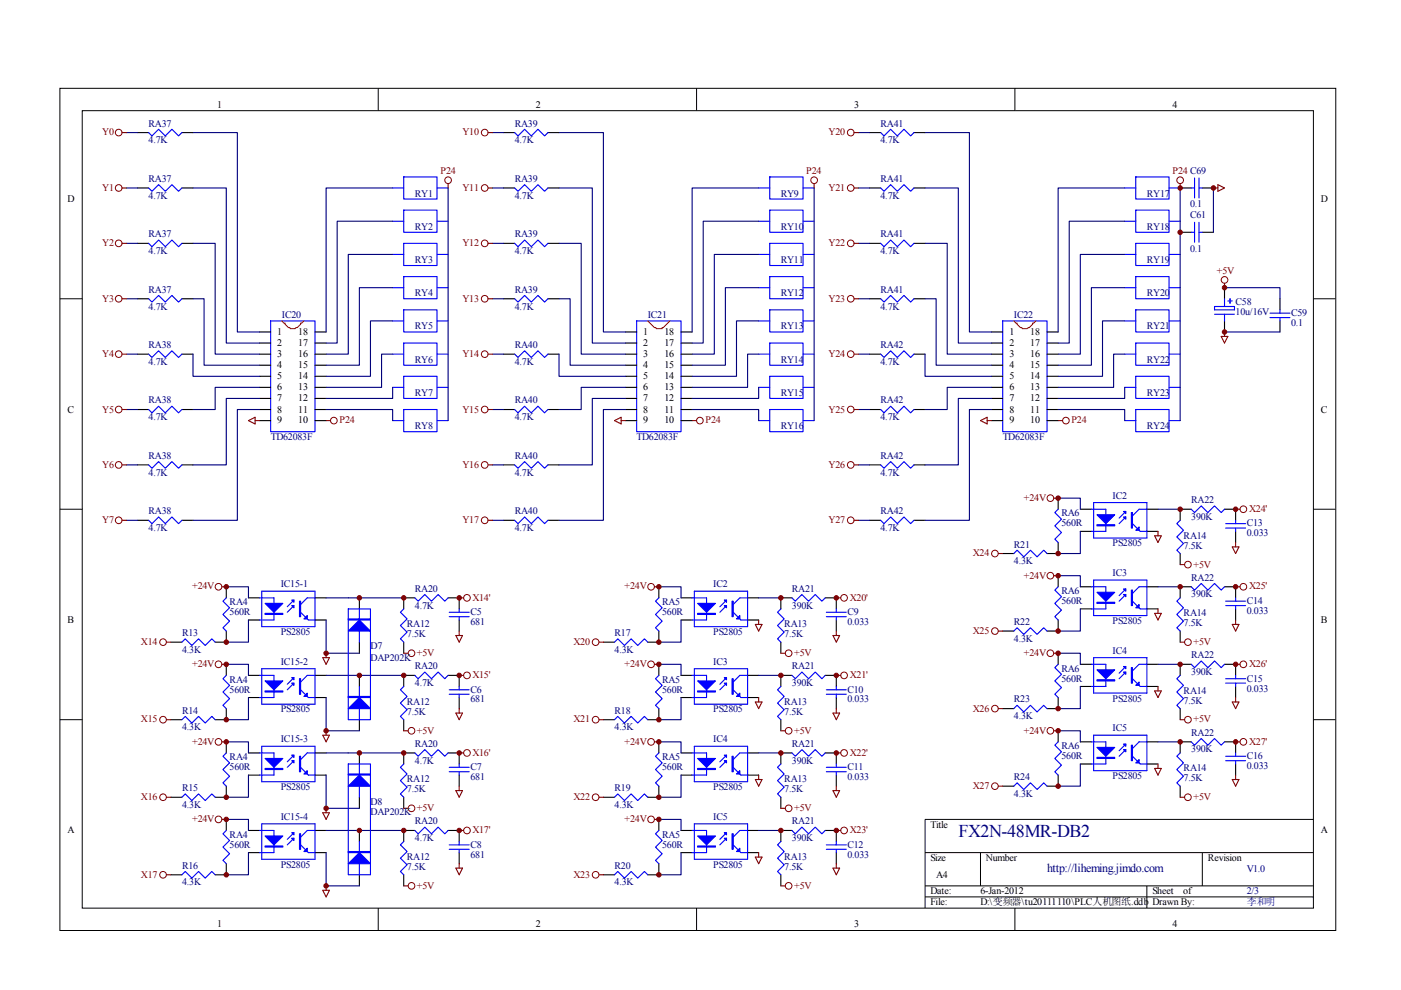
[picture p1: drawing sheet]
<svg xmlns="http://www.w3.org/2000/svg" width="297mm" height="210mm" viewBox="0 0 297 210" stroke-linecap="round" stroke-linejoin="round" font-family="sans-serif">
<g fill="none" stroke="#000" stroke-width=".21">
<path d="M12.7 18.7h270.5v178.6h-270.5zM80.2 18.7v4.7M147.7 18.7v4.7M215.2 18.7v4.7M17.4 23.5h261.1v169h-261.1zM12.7 63.3h4.7M278.4 63.3h4.7M12.7 108h4.7M278.4 108h4.7M12.7 152.6h4.7M278.4 152.6h4.7M278.4 173.7h-82.3v18.8"/>
<path d="M80.2 192.5v4.7M147.7 192.5v4.7M196.1 180.8h82.3M196.1 187.8h82.3M196.1 190.2h82.3M207.9 180.8v7M215.2 192.5v4.7M243.2 187.8v4.7M254.9 180.8v7"/>
</g>
<g fill="none" stroke="#00f" stroke-width=".23">
<path d="M31.5 39.9l.7 .7 1.4-1.4 1.4 1.4 1.4-1.4 1.5 1.4 .7-.7M31.5 28.1l.7 .7 1.4-1.4 1.4 1.4 1.4-1.4 1.5 1.4 .7-.7M83.2 39.9h2.4M85.6 37.5h7.1v4.7h-7.1zM92.7 39.9h2.3M109.1 39.9l.7 .7 1.4-1.4 1.4 1.4 1.5-1.4 1.4 1.4 .7-.7M109.1 28.1l.7 .7 1.4-1.4 1.4 1.4 1.5-1.4 1.4 1.4 .7-.7M160.9 39.9h2.3M163.2 37.5h7.1v4.7h-7.1zM170.3 39.9h2.3M186.7 39.9l.7 .7 1.4-1.4 1.4 1.4 1.5-1.4 1.4 1.4 .7-.7M186.7 28.1l.7 .7 1.4-1.4 1.4 1.4 1.5-1.4 1.4 1.4 .7-.7"/>
<path d="M238.5 39.9h2.3M240.8 37.5h7.1v4.7h-7.1zM247.9 39.9h2.3M252.6 39.9h.7M253.3 37.7v4.3M254.2 39.9h.7M254.2 37.7v4.3M31.5 51.6l.7 .7 1.4-1.4 1.4 1.4 1.4-1.4 1.5 1.4 .7-.7M83.2 46.9h2.4M83.2 53.9h2.4M85.6 44.6h7.1v4.7h-7.1zM85.6 51.6h7.1v4.7h-7.1z"/>
<path d="M85.6 58.6h7.1v4.7h-7.1zM92.7 46.9h2.3M92.7 53.9h2.3M109.1 51.6l.7 .7 1.4-1.4 1.4 1.4 1.5-1.4 1.4 1.4 .7-.7M160.9 46.9h2.3M160.9 53.9h2.3M163.2 44.6h7.1v4.7h-7.1zM163.2 51.6h7.1v4.7h-7.1zM163.2 58.6h7.1v4.7h-7.1zM170.3 46.9h2.3M170.3 53.9h2.3M186.7 51.6l.7 .7 1.4-1.4 1.4 1.4 1.5-1.4 1.4 1.4 .7-.7"/>
<path d="M238.5 46.9h2.3M238.5 53.9h2.3M240.8 44.6h7.1v4.7h-7.1zM240.8 51.6h7.1v4.7h-7.1zM240.8 58.6h7.1v4.7h-7.1zM247.9 46.9h2.3M247.9 53.9h2.3M252.6 49.3h.7M253.3 47.1v4.3M254.2 47.1v4.3M254.2 49.3h.7M31.5 63.3l.7 .7 1.4-1.4 1.4 1.4 1.4-1.4 1.5 1.4 .7-.7"/>
<path d="M31.5 75.1l.7 .7 1.4-1.4 1.4 1.4 1.4-1.4 1.5 1.4 .7-.7M57.4 68h9.4v23.5h-9.4zM83.2 61h2.4M83.2 68h2.4M83.2 75.1h2.4M85.6 65.7h7.1v4.7h-7.1zM85.6 72.7h7.1v4.7h-7.1zM85.6 79.8h7.1v4.7h-7.1zM92.7 61h2.3M92.7 68h2.3M92.7 75.1h2.3M109.1 63.3l.7 .7 1.4-1.4 1.4 1.4 1.5-1.4 1.4 1.4 .7-.7"/>
<path d="M109.1 75.1l.7 .7 1.4-1.4 1.4 1.4 1.5-1.4 1.4 1.4 .7-.7M135 68h9.4v23.5h-9.4zM160.9 61h2.3M160.9 68h2.3M160.9 75.1h2.3M163.2 65.7h7.1v4.7h-7.1zM163.2 72.7h7.1v4.7h-7.1zM163.2 79.8h7.1v4.7h-7.1zM170.3 61h2.3M170.3 68h2.3M170.3 75.1h2.3M186.7 63.3l.7 .7 1.4-1.4 1.4 1.4 1.5-1.4 1.4 1.4 .7-.7"/>
<path d="M186.7 75.1l.7 .7 1.4-1.4 1.4 1.4 1.5-1.4 1.4 1.4 .7-.7M212.6 68h9.4v23.5h-9.4zM238.5 61h2.3M238.5 68h2.3M238.5 75.1h2.3M240.8 65.7h7.1v4.7h-7.1zM240.8 72.7h7.1v4.7h-7.1zM240.8 79.8h7.1v4.7h-7.1zM247.9 61h2.3M247.9 68h2.3M247.9 75.1h2.3M257.5 65h4.2v.7h-4.2z"/>
<path d="M257.5 66.6h4.2M259.6 63.3v1.7M259.6 66.6v1.4M260.3 63.8h1M260.8 63.3v1M269.3 67.3h4.2M269.3 66.4h4.2M271.4 65.7v.7M271.4 67.3v.7M31.5 86.8l.7 .7 1.4-1.4 1.4 1.4 1.4-1.4 1.5 1.4 .7-.7M31.5 98.6l.7 .7 1.4-1.4 1.4 1.4 1.4-1.4 1.5 1.4 .7-.7M83.2 82.1h2.4"/>
<path d="M83.2 89.2h2.4M85.6 86.8h7.1v4.7h-7.1zM92.7 82.1h2.3M92.7 89.2h2.3M109.1 86.8l.7 .7 1.4-1.4 1.4 1.4 1.5-1.4 1.4 1.4 .7-.7M109.1 98.6l.7 .7 1.4-1.4 1.4 1.4 1.5-1.4 1.4 1.4 .7-.7M160.9 82.1h2.3M160.9 89.2h2.3M163.2 86.8h7.1v4.7h-7.1zM170.3 82.1h2.3M170.3 89.2h2.3M186.7 86.8l.7 .7 1.4-1.4 1.4 1.4 1.5-1.4 1.4 1.4 .7-.7"/>
<path d="M186.7 98.6l.7 .7 1.4-1.4 1.4 1.4 1.5-1.4 1.4 1.4 .7-.7M238.5 82.1h2.3M238.5 89.2h2.3M240.8 86.8h7.1v4.7h-7.1zM247.9 82.1h2.3M247.9 89.2h2.3M31.5 110.3l.7 .7 1.4-1.4 1.4 1.4 1.4-1.4 1.5 1.4 .7-.7M109.1 110.3l.7 .7 1.4-1.4 1.4 1.4 1.5-1.4 1.4 1.4 .7-.7M186.7 110.3l.7 .7 1.4-1.4 1.4 1.4 1.5-1.4 1.4 1.4 .7-.7M214.9 117.4l.7-.7 1.5 1.4 1.4-1.4 1.4 1.4 1.4-1.4 .7 .7M224.3 108l-.7 .7 1.5 1.4-1.5 1.4 1.5 1.4-1.5 1.4 .7 .7M231.4 108h3.1v4.7h-3.1"/>
<path d="M231.9 106.6h11.3v7.5h-11.3zM238.7 109.6l-1.4 1.4M238.7 108.4l-1.4 1.4M240.1 111l1.6 1.7h1.5M243.2 108h-1.7l-1.4 1.4M250.2 110.3l-.7 .7 1.4 1.4-1.4 1.4 1.4 1.5-1.4 1.4 .7 .7M252.6 108l.7 .7 1.4-1.4 1.4 1.4 1.4-1.4 1.4 1.4 .7-.7M259.9 111h4.2M259.9 112h4.2M262 110.3v.7M262 112v.7M38.6 136.2l.7-.8 1.4 1.5 1.4-1.5 1.4 1.5 1.4-1.5 .7 .8"/>
<path d="M48 126.8l-.7 .7 1.4 1.4-1.4 1.4 1.4 1.4-1.4 1.4 .7 .7M55 126.8h3.1v4.7h-3.1M55.5 125.3h11.3v7.6h-11.3zM62.3 128.4l-1.4 1.4M62.3 127.2l-1.4 1.4M63.7 129.8l1.7 1.7h1.4M66.8 126.8h-1.7l-1.4 1.4M73.8 129.1h4.7v23.5h-4.7zM76.2 129.1v7.1M85.6 129.1l-.7 .7 1.4 1.4-1.4 1.4 1.4 1.4-1.4 1.4 .7 .8M88 126.8l.7 .7 1.4-1.4 1.4 1.4 1.4-1.4 1.4 1.4 .7-.7M95.2 129.8h4.3"/>
<path d="M95.2 130.8h4.3M97.4 129.1v.7M97.4 130.8v.7M130.3 136.2l.7-.8 1.4 1.5 1.4-1.5 1.4 1.5 1.4-1.5 .7 .8M139.7 126.8l-.7 .7 1.4 1.4-1.4 1.4 1.4 1.4-1.4 1.4 .7 .7M146.7 126.8h3.1v4.7h-3.1M147.2 125.3h11.3v7.6h-11.3zM154 128.4l-1.4 1.4M154 127.2l-1.4 1.4M155.4 129.8l1.7 1.7h1.4M158.5 126.8h-1.6l-1.5 1.4M165.6 129.1l-.7 .7 1.4 1.4-1.4 1.4 1.4 1.4-1.4 1.4 .7 .8"/>
<path d="M167.9 126.8l.7 .7 1.4-1.4 1.4 1.4 1.4-1.4 1.5 1.4 .7-.7M175.2 129.8h4.2M175.2 130.8h4.2M177.3 129.1v.7M177.3 130.8v.7M214.9 133.8l.7-.7 1.5 1.4 1.4-1.4 1.4 1.4 1.4-1.4 .7 .7M224.3 124.4l-.7 .7 1.5 1.4-1.5 1.4 1.5 1.4-1.5 1.5 .7 .7M231.4 124.4h3.1v4.7h-3.1M231.9 123h11.3v7.5h-11.3zM231.9 139.4h11.3v7.6h-11.3zM238.7 126.1l-1.4 1.4M238.7 124.9l-1.4 1.4"/>
<path d="M240.1 127.5l1.6 1.6h1.5M243.2 124.4h-1.7l-1.4 1.4M250.2 126.8l-.7 .7 1.4 1.4-1.4 1.4 1.4 1.4-1.4 1.4 .7 .7M252.6 124.4l.7 .7 1.4-1.4 1.4 1.4 1.4-1.4 1.4 1.4 .7-.7M259.9 127.5h4.2M259.9 128.4h4.2M262 126.8v.7M262 128.4v.7M38.6 152.6l.7-.7 1.4 1.4 1.4-1.4 1.4 1.4 1.4-1.4 .7 .7M48 143.2l-.7 .7 1.4 1.4-1.4 1.4 1.4 1.4-1.4 1.4 .7 .7M48 159.6l-.7 .7 1.4 1.5-1.4 1.4 1.4 1.4-1.4 1.4 .7 .7M55 143.2h3.1v4.7h-3.1"/>
<path d="M55 159.6h3.1v4.7h-3.1M55.5 141.8h11.3v7.5h-11.3zM55.5 158.2h11.3v7.5h-11.3zM62.3 144.8l-1.4 1.5M62.3 143.7l-1.4 1.4M63.7 146.3l1.7 1.6h1.4M66.8 143.2h-1.7l-1.4 1.4M66.8 159.6h-1.7l-1.4 1.5M76.2 145.5v7.1M85.6 145.5l-.7 .8 1.4 1.4-1.4 1.4 1.4 1.4-1.4 1.4 .7 .7M88 143.2l.7 .7 1.4-1.4 1.4 1.4 1.4-1.4 1.4 1.4 .7-.7M88 159.6l.7 .7 1.4-1.4 1.4 1.4 1.4-1.4 1.4 1.4 .7-.7"/>
<path d="M95.2 146.3h4.3M95.2 147.2h4.3M97.4 145.5v.8M97.4 147.2v.7M130.3 152.6l.7-.7 1.4 1.4 1.4-1.4 1.4 1.4 1.4-1.4 .7 .7M139.7 143.2l-.7 .7 1.4 1.4-1.4 1.4 1.4 1.4-1.4 1.4 .7 .7M139.7 159.6l-.7 .7 1.4 1.5-1.4 1.4 1.4 1.4-1.4 1.4 .7 .7M146.7 143.2h3.1v4.7h-3.1M146.7 159.6h3.1v4.7h-3.1M147.2 141.8h11.3v7.5h-11.3zM147.2 158.2h11.3v7.5h-11.3zM154 144.8l-1.4 1.5"/>
<path d="M154 143.7l-1.4 1.4M155.4 146.3l1.7 1.6h1.4M158.5 143.2h-1.6l-1.5 1.4M158.5 159.6h-1.6l-1.5 1.5M165.6 145.5l-.7 .8 1.4 1.4-1.4 1.4 1.4 1.4-1.4 1.4 .7 .7M167.9 143.2l.7 .7 1.4-1.4 1.4 1.4 1.4-1.4 1.5 1.4 .7-.7M167.9 159.6l.7 .7 1.4-1.4 1.4 1.4 1.4-1.4 1.5 1.4 .7-.7M175.2 146.3h4.2M175.2 147.2h4.2M177.3 145.5v.8M177.3 147.2v.7M214.9 150.2l.7-.7 1.5 1.4 1.4-1.4 1.4 1.4 1.4-1.4 .7 .7"/>
<path d="M224.3 140.9l-.7 .7 1.5 1.4-1.5 1.4 1.5 1.4-1.5 1.4 .7 .7M224.3 157.3l-.7 .7 1.5 1.4-1.5 1.4 1.5 1.4-1.5 1.4 .7 .7M231.4 140.9h3.1v4.6h-3.1M231.4 157.3h3.1v4.7h-3.1M231.9 155.9h11.3v7.5h-11.3zM238.7 142.5l-1.4 1.4M238.7 141.3l-1.4 1.4M238.7 158.9l-1.4 1.4M238.7 157.8l-1.4 1.4M240.1 143.9l1.6 1.6h1.5M243.2 140.9h-1.7l-1.4 1.4M243.2 157.3h-1.7l-1.4 1.4"/>
<path d="M250.2 143.2l-.7 .7 1.4 1.4-1.4 1.4 1.4 1.4-1.4 1.4 .7 .7M250.2 159.6l-.7 .7 1.4 1.5-1.4 1.4 1.4 1.4-1.4 1.4 .7 .7M252.6 140.9l.7 .7 1.4-1.5 1.4 1.5 1.4-1.5 1.4 1.5 .7-.7M252.6 157.3l.7 .7 1.4-1.4 1.4 1.4 1.4-1.4 1.4 1.4 .7-.7M259.9 143.9h4.2M259.9 144.8h4.2M262 143.2v.7M262 144.8v.7M262 159.6v.7M38.6 169l.7-.7 1.4 1.4 1.4-1.4 1.4 1.4 1.4-1.4 .7 .7M48 176.1l-.7 .7 1.4 1.4-1.4 1.4 1.4 1.4-1.4 1.4 .7 .7M55 176.1h3.1v4.7h-3.1"/>
<path d="M55.5 174.7h11.3v7.5h-11.3zM62.3 161.3l-1.4 1.4M62.3 160.1l-1.4 1.4M62.3 177.7l-1.4 1.4M62.3 176.5l-1.4 1.5M63.7 162.7l1.7 1.6h1.4M63.7 179.1l1.7 1.7h1.4M66.8 176.1h-1.7l-1.4 1.4M73.8 162h4.7v23.5h-4.7zM76.2 162v7M76.2 178.4v7.1M85.6 162l-.7 .7 1.4 1.4-1.4 1.4 1.4 1.4-1.4 1.4 .7 .7"/>
<path d="M85.6 178.4l-.7 .7 1.4 1.4-1.4 1.5 1.4 1.4-1.4 1.4 .7 .7M88 176.1l.7 .7 1.4-1.4 1.4 1.4 1.4-1.4 1.4 1.4 .7-.7M95.2 162.7h4.3M95.2 163.6h4.3M95.2 179.1h4.3M97.4 162v.7M97.4 163.6v.7M97.4 178.4v.7M130.3 169l.7-.7 1.4 1.4 1.4-1.4 1.4 1.4 1.4-1.4 .7 .7M139.7 176.1l-.7 .7 1.4 1.4-1.4 1.4 1.4 1.4-1.4 1.4 .7 .7M146.7 176.1h3.1v4.7h-3.1M147.2 174.7h11.3v7.5h-11.3z"/>
<path d="M154 161.3l-1.4 1.4M154 160.1l-1.4 1.4M154 177.7l-1.4 1.4M154 176.5l-1.4 1.5M155.4 162.7l1.7 1.6h1.4M155.4 179.1l1.7 1.7h1.4M158.5 176.1h-1.6l-1.5 1.4M165.6 162l-.7 .7 1.4 1.4-1.4 1.4 1.4 1.4-1.4 1.4 .7 .7M165.6 178.4l-.7 .7 1.4 1.4-1.4 1.5 1.4 1.4-1.4 1.4 .7 .7M167.9 176.1l.7 .7 1.4-1.4 1.4 1.4 1.4-1.4 1.5 1.4 .7-.7M175.2 162.7h4.2M175.2 163.6h4.2"/>
<path d="M175.2 179.1h4.2M177.3 162v.7M177.3 163.6v.7M177.3 178.4v.7M214.9 166.7l.7-.7 1.5 1.4 1.4-1.4 1.4 1.4 1.4-1.4 .7 .7M240.1 160.3l1.6 1.7h1.5M259.9 160.3h4.2M259.9 161.3h4.2M262 161.3v.7M38.6 185.5l.7-.7 1.4 1.4 1.4-1.4 1.4 1.4 1.4-1.4 .7 .7M95.2 180.1h4.3M97.4 180.1v.7"/>
<path d="M130.3 185.5l.7-.7 1.4 1.4 1.4-1.4 1.4 1.4 1.4-1.4 .7 .7M175.2 180.1h4.2M177.3 180.1v.7"/>
</g>
<g fill="none" stroke="#000" stroke-width=".23">
<path d="M29.2 39.9h2.3M29.2 28.1h2.3M38.6 39.9h2.3M38.6 28.1h2.3M106.8 39.9h2.3M106.8 28.1h2.3M116.2 39.9h2.3M116.2 28.1h2.3M184.4 39.9h2.3M184.4 28.1h2.3M193.8 39.9h2.3M193.8 28.1h2.3"/>
<path d="M250.2 39.9h2.4M254.9 39.9h2.4M29.2 51.6h2.3M38.6 51.6h2.3M106.8 51.6h2.3M116.2 51.6h2.3M184.4 51.6h2.3M193.8 51.6h2.3M250.2 49.3h2.4M254.9 49.3h2.4M29.2 75.1h2.3M29.2 63.3h2.3"/>
<path d="M38.6 75.1h2.3M38.6 63.3h2.3M55 70.4h2.4M55 72.7h2.4M55 75.1h2.4M55 77.4h2.4M55 79.8h2.4M66.8 70.4h2.3M66.8 72.7h2.3M66.8 75.1h2.3M66.8 77.4h2.3M66.8 79.8h2.3"/>
<path d="M106.8 75.1h2.3M106.8 63.3h2.3M116.2 75.1h2.3M116.2 63.3h2.3M132.6 70.4h2.4M132.6 72.7h2.4M132.6 75.1h2.4M132.6 77.4h2.4M132.6 79.8h2.4M144.4 70.4h2.3M144.4 72.7h2.3M144.4 75.1h2.3"/>
<path d="M144.4 77.4h2.3M144.4 79.8h2.3M184.4 75.1h2.3M184.4 63.3h2.3M193.8 75.1h2.3M193.8 63.3h2.3M210.2 70.4h2.4M210.2 72.7h2.4M210.2 75.1h2.4M210.2 77.4h2.4M210.2 79.8h2.4M222 70.4h2.3"/>
<path d="M222 72.7h2.3M222 75.1h2.3M222 77.4h2.3M222 79.8h2.3M259.6 61v2.3M259.6 68v2.4M271.4 63.3v2.4M271.4 68v2.4M29.2 86.8h2.3M29.2 98.6h2.3M38.6 86.8h2.3M38.6 98.6h2.3"/>
<path d="M55 82.1h2.4M55 84.5h2.4M55 86.8h2.4M55 89.2h2.4M66.8 82.1h2.3M66.8 84.5h2.3M66.8 86.8h2.3M66.8 89.2h2.3M106.8 86.8h2.3M106.8 98.6h2.3M116.2 86.8h2.3M116.2 98.6h2.3"/>
<path d="M132.6 82.1h2.4M132.6 84.5h2.4M132.6 86.8h2.4M132.6 89.2h2.4M144.4 82.1h2.3M144.4 84.5h2.3M144.4 86.8h2.3M144.4 89.2h2.3M184.4 86.8h2.3M184.4 98.6h2.3M193.8 86.8h2.3M193.8 98.6h2.3"/>
<path d="M210.2 82.1h2.4M210.2 84.5h2.4M210.2 86.8h2.4M210.2 89.2h2.4M222 82.1h2.3M222 84.5h2.3M222 86.8h2.3M222 89.2h2.3M29.2 110.3h2.3M38.6 110.3h2.3M106.8 110.3h2.3M116.2 110.3h2.3"/>
<path d="M184.4 110.3h2.3M193.8 110.3h2.3M212.6 117.4h2.3M224.3 115v2.4h-2.3M224.3 105.6v2.4M229 108h2.4M229 112.7h2.4M243.2 108h2.3M243.2 112.7h2.3M250.2 117.4v2.3M252.6 108h-2.4v2.3M259.6 108h2.4v2.3"/>
<path d="M262 112.7v2.3M36.2 136.2h2.4M48 133.8v2.4h-2.4M48 124.4v2.4M52.7 126.8h2.3M52.7 131.5h2.3M66.8 126.8h2.3M66.8 131.5h2.3M76.2 126.8v2.3M76.2 136.2v2.3M85.6 136.2v2.3M88 126.8h-2.4v2.3"/>
<path d="M95 126.8h2.4v2.3M97.4 131.5v2.3M127.9 136.2h2.4M139.7 133.8v2.4h-2.4M139.7 124.4v2.4M144.4 126.8h2.3M144.4 131.5h2.3M158.5 126.8h2.4M158.5 131.5h2.4M165.6 136.2v2.3M167.9 126.8h-2.3v2.3M175 126.8h2.3v2.3"/>
<path d="M177.3 131.5v2.3M212.6 133.8h2.3M224.3 122.1v2.3M224.3 131.5v2.3h-2.3M224.3 138.5v2.4M229 124.4h2.4M229 129.1h2.4M243.2 124.4h2.3M243.2 129.1h2.3M250.2 133.8v2.4M252.6 124.4h-2.4v2.4M259.6 124.4h2.4v2.4"/>
<path d="M262 129.1v2.4M36.2 152.6h2.4M48 140.9v2.3M48 150.2v2.4h-2.4M48 157.3v2.3M52.7 143.2h2.3M52.7 147.9h2.3M52.7 159.6h2.3M66.8 143.2h2.3M66.8 147.9h2.3M66.8 159.6h2.3M76.2 143.2v2.3"/>
<path d="M76.2 152.6v2.3M76.2 159.6v2.4M85.6 152.6v2.3M88 143.2h-2.4v2.3M88 159.6h-2.4v2.4M95 143.2h2.4v2.3M95 159.6h2.4v2.4M97.4 147.9v2.3M127.9 152.6h2.4M139.7 150.2v2.4h-2.4M139.7 140.9v2.3M139.7 157.3v2.3"/>
<path d="M144.4 143.2h2.3M144.4 147.9h2.3M144.4 159.6h2.3M158.5 143.2h2.4M158.5 147.9h2.4M158.5 159.6h2.4M165.6 152.6v2.3M167.9 143.2h-2.3v2.3M167.9 159.6h-2.3v2.4M175 143.2h2.3v2.3M175 159.6h2.3v2.4M177.3 147.9v2.3"/>
<path d="M212.6 150.2h2.3M224.3 147.9v2.3h-2.3M224.3 154.9v2.4M229 140.9h2.4M229 145.5h2.4M229 157.3h2.4M243.2 140.9h2.3M243.2 145.5h2.3M243.2 157.3h2.3M250.2 150.2v2.4M252.6 140.9h-2.4v2.3M252.6 157.3h-2.4v2.3"/>
<path d="M259.6 140.9h2.4v2.3M259.6 157.3h2.4v2.3M262 145.5v2.4M36.2 169h2.4M48 166.7v2.3h-2.4M48 173.7v2.4M52.7 164.3h2.3M52.7 176.1h2.3M66.8 164.3h2.3M66.8 176.1h2.3M76.2 169v2.4M76.2 176.1v2.3"/>
<path d="M85.6 169v2.4M88 176.1h-2.4v2.3M95 176.1h2.4v2.3M97.4 164.3v2.4M127.9 169h2.4M139.7 166.7v2.3h-2.4M139.7 173.7v2.4M144.4 164.3h2.3M144.4 176.1h2.3M158.5 164.3h2.4M158.5 176.1h2.4M165.6 169v2.4"/>
<path d="M167.9 176.1h-2.3v2.3M175 176.1h2.3v2.3M177.3 164.3v2.4M212.6 166.7h2.3M224.3 164.3v2.4h-2.3M229 162h2.4M243.2 162h2.3M250.2 166.7v2.3M262 162v2.3M36.2 185.5h2.4M48 183.1v2.4h-2.4M52.7 180.8h2.3"/>
<path d="M66.8 180.8h2.3M76.2 185.5v2.3M85.6 185.5v2.3M97.4 180.8v2.3M127.9 185.5h2.4M139.7 183.1v2.4h-2.4M144.4 180.8h2.3M158.5 180.8h2.4M165.6 185.5v2.3M177.3 180.8v2.3"/>
</g>
<path d="M59.7 68l.5 .5h.2a1.74 1.74 0 0 0 1.7 1.2 1.74 1.74 0 0 0 1.6-1.2h.3l.4-.5M137.3 68l.3 .3a3.8 3.8 0 0 0 1.9 1.4h.9v-.2h.2l1.4-1.5M214.9 68l.5 .5h.2a1.74 1.74 0 0 0 1.7 1.2 1.74 1.74 0 0 0 1.6-1.2h.3l.4-.5" fill="none" stroke="#f00" stroke-width=".23"/>
<g fill="none" stroke="#800000" stroke-width=".21">
<circle cx="25.2" cy="39.9" r=".71"/>
<circle cx="25.2" cy="28.1" r=".71"/>
<circle cx="95" cy="38.2" r=".71"/>
<circle cx="102.8" cy="39.9" r=".71"/>
<circle cx="102.8" cy="28.1" r=".71"/>
<circle cx="172.6" cy="38.2" r=".71"/>
<circle cx="180.4" cy="39.9" r=".7"/>
<circle cx="180.4" cy="28.1" r=".7"/>
<circle cx="250.2" cy="38.2" r=".71"/>
<circle cx="25.2" cy="51.6" r=".71"/>
<circle cx="102.8" cy="51.6" r=".71"/>
<circle cx="180.4" cy="51.6" r=".71"/>
<circle cx="259.6" cy="59.3" r=".71"/>
<circle cx="25.2" cy="63.3" r=".71"/>
<circle cx="25.2" cy="75.1" r=".71"/>
<circle cx="102.8" cy="63.3" r=".71"/>
<circle cx="102.8" cy="75.1" r=".71"/>
<circle cx="180.4" cy="63.3" r=".7"/>
<circle cx="180.4" cy="75.1" r=".7"/>
<circle cx="25.2" cy="98.6" r=".71"/>
<circle cx="25.2" cy="86.8" r=".71"/>
<circle cx="70.8" cy="89.2" r=".71"/>
<circle cx="102.8" cy="98.6" r=".71"/>
<circle cx="102.8" cy="86.8" r=".71"/>
<circle cx="148.4" cy="89.2" r=".7"/>
<circle cx="180.4" cy="98.6" r=".71"/>
<circle cx="180.4" cy="86.8" r=".7"/>
<circle cx="226" cy="89.2" r=".71"/>
<circle cx="25.2" cy="110.3" r=".71"/>
<circle cx="102.8" cy="110.3" r=".71"/>
<circle cx="180.4" cy="110.3" r=".71"/>
<circle cx="210.9" cy="117.4" r=".7"/>
<circle cx="222.7" cy="105.6" r=".7"/>
<circle cx="251.9" cy="119.7" r=".71"/>
<circle cx="263.6" cy="108" r=".71"/>
<circle cx="34.6" cy="136.2" r=".7"/>
<circle cx="46.3" cy="124.4" r=".7"/>
<circle cx="87.2" cy="138.5" r=".71"/>
<circle cx="99" cy="126.8" r=".71"/>
<circle cx="126.3" cy="136.2" r=".71"/>
<circle cx="138" cy="124.4" r=".71"/>
<circle cx="167.2" cy="138.5" r=".71"/>
<circle cx="179" cy="126.8" r=".71"/>
<circle cx="210.9" cy="133.8" r=".7"/>
<circle cx="222.7" cy="138.5" r=".7"/>
<circle cx="222.7" cy="122.1" r=".7"/>
<circle cx="251.9" cy="136.2" r=".71"/>
<circle cx="263.6" cy="124.4" r=".71"/>
<circle cx="34.6" cy="152.6" r=".7"/>
<circle cx="46.3" cy="157.3" r=".71"/>
<circle cx="46.3" cy="140.8" r=".71"/>
<circle cx="87.2" cy="154.9" r=".71"/>
<circle cx="99" cy="143.2" r=".71"/>
<circle cx="99" cy="159.6" r=".71"/>
<circle cx="126.3" cy="152.6" r=".71"/>
<circle cx="138" cy="157.3" r=".71"/>
<circle cx="138" cy="140.8" r=".71"/>
<circle cx="167.2" cy="154.9" r=".71"/>
<circle cx="179" cy="143.2" r=".71"/>
<circle cx="179" cy="159.6" r=".71"/>
<circle cx="210.9" cy="150.2" r=".7"/>
<circle cx="222.7" cy="154.9" r=".7"/>
<circle cx="251.9" cy="152.6" r=".71"/>
<circle cx="263.6" cy="157.3" r=".71"/>
<circle cx="263.6" cy="140.8" r=".71"/>
<circle cx="34.6" cy="169" r=".7"/>
<circle cx="46.3" cy="173.7" r=".71"/>
<circle cx="87.2" cy="171.4" r=".71"/>
<circle cx="99" cy="176.1" r=".71"/>
<circle cx="126.3" cy="169" r=".71"/>
<circle cx="138" cy="173.7" r=".71"/>
<circle cx="167.2" cy="171.4" r=".71"/>
<circle cx="179" cy="176.1" r=".71"/>
<circle cx="210.9" cy="166.7" r=".7"/>
<circle cx="251.9" cy="169" r=".71"/>
<circle cx="34.6" cy="185.5" r=".7"/>
<circle cx="87.2" cy="187.8" r=".71"/>
<circle cx="126.3" cy="185.5" r=".71"/>
<circle cx="167.2" cy="187.8" r=".71"/>
</g>
<g fill="none" stroke="#800000" stroke-width=".23">
<path d="M25.9 28.1h.9M25.9 39.9h.9M95 38.9v1M103.5 28.1h.9M103.5 39.9h.9M172.6 38.9v1M181.1 28.1h.9M181.1 39.9h.9M250.2 38.9v1M257.3 39.9h.9M258.2 39.2l1.4 .7-1.4 .7zM25.9 51.6h.9"/>
<path d="M103.5 51.6h.9M181.1 51.6h.9M25.9 63.3h.9M25.9 75.1h.9M103.5 63.3h.9M103.5 75.1h.9M181.1 63.3h.9M181.1 75.1h.9M258.9 71.3h1.4l-.7 1.4zM259.6 60.1v.9M259.6 70.4v.9M25.9 86.8h.9"/>
<path d="M25.9 98.6h.9M52.7 89.2l1.4-.7v1.4zM54.1 89.2h.9M69.1 89.2h1M103.5 86.8h.9M103.5 98.6h.9M130.3 89.2l1.4-.7v1.4zM131.7 89.2h.9M146.7 89.2h1M181.1 86.8h.9M181.1 98.6h.9M207.9 89.2l1.4-.7v1.4z"/>
<path d="M209.3 89.2h.9M224.3 89.2h1M25.9 110.3h.9M103.5 110.3h.9M181.1 110.3h.9M211.6 117.4h1M223.4 105.6h.9M244.8 113.6h1.4l-.7 1.4zM245.5 112.7v.9M250.2 119.7h1M261.3 116h1.4l-.7 1.4zM262 108h.9"/>
<path d="M262 115v1M35.3 136.2h.9M47 124.4h1M68.4 139.4h1.4l-.7 1.5zM69.1 138.5v.9M85.6 138.5h.9M96.7 134.7h1.4l-.7 1.5zM97.4 126.8h.9M97.4 133.8v.9M127 136.2h.9M138.7 124.4h1M160.1 132.4h1.5l-.7 1.4z"/>
<path d="M160.9 131.5v.9M165.6 138.5h.9M176.6 134.7h1.4l-.7 1.5zM177.3 126.8h1M177.3 133.8v.9M211.6 133.8h1M223.4 122.1h.9M223.4 138.5h.9M244.8 130h1.4l-.7 1.5zM245.5 129.1v.9M250.2 136.2h1M261.3 132.4h1.4l-.7 1.4z"/>
<path d="M262 131.5v.9M262 124.4h.9M35.3 152.6h.9M47 140.9h1M47 157.3h1M68.4 155.9h1.4l-.7 1.4zM69.1 154.9v1M85.6 154.9h.9M96.7 151.2h1.4l-.7 1.4zM97.4 143.2h.9M97.4 159.6h.9M97.4 150.2v1"/>
<path d="M127 152.6h.9M138.7 140.9h1M138.7 157.3h1M160.1 148.8h1.5l-.7 1.4zM160.9 147.9v.9M165.6 154.9h.9M176.6 151.2h1.4l-.7 1.4zM177.3 150.2v1M177.3 143.2h1M177.3 159.6h1M211.6 150.2h1M223.4 154.9h.9"/>
<path d="M244.8 146.5h1.4l-.7 1.4zM245.5 145.5v1M250.2 152.6h1M261.3 148.8h1.4l-.7 1.4zM262 147.9v.9M262 140.9h.9M262 157.3h.9M35.3 169h.9M47 173.7h1M68.4 172.3h1.4l-.7 1.4zM69.1 171.4v.9M85.6 171.4h.9"/>
<path d="M96.7 167.6h1.4l-.7 1.4zM97.4 176.1h.9M97.4 166.7v.9M127 169h.9M138.7 173.7h1M160.1 165.3h1.5l-.7 1.4zM160.9 164.3v1M165.6 171.4h.9M176.6 167.6h1.4l-.7 1.4zM177.3 166.7v.9M177.3 176.1h1M211.6 166.7h1"/>
<path d="M244.8 162.9h1.4l-.7 1.4zM245.5 162v.9M250.2 169h1M261.3 165.3h1.4l-.7 1.4zM262 164.3v1M35.3 185.5h.9M68.4 188.8h1.4l-.7 1.4zM69.1 187.8v1M85.6 187.8h.9M96.7 184.1h1.4l-.7 1.4zM97.4 183.1v1M127 185.5h.9"/>
<path d="M160.1 181.7h1.5l-.7 1.4zM160.9 180.8v.9M165.6 187.8h.9M176.6 184.1h1.4l-.7 1.4zM177.3 183.1v1"/>
</g>
<g fill="none" stroke="#000080" stroke-width=".23">
<path d="M26.8 28.1h2.4M26.8 39.9h2.4M40.9 39.9h7.1v32.8h7M40.9 28.1h9.4v42.3h4.7M83.2 39.9h-14.1v30.5M95 39.9v49.3M104.4 28.1h2.4M104.4 39.9h2.4M118.5 39.9h7.1v32.8h7M118.5 28.1h9.4v42.3h4.7M160.9 39.9h-14.2v30.5M172.6 39.9v49.3"/>
<path d="M182 28.1h2.4M182 39.9h2.4M196.1 39.9h7.1v32.8h7M196.1 28.1h9.4v42.3h4.7M238.5 39.9h-14.2v30.5M250.2 39.9v49.3M257.3 39.9v9.4M26.8 51.6h2.4M40.9 51.6h4.7v23.5h9.4M83.2 53.9h-9.4v21.2h-4.7M83.2 46.9h-11.7v25.8h-2.4M104.4 51.6h2.4"/>
<path d="M118.5 51.6h4.7v23.5h9.4M160.9 53.9h-9.5v21.2h-4.7M160.9 46.9h-11.8v25.8h-2.4M182 51.6h2.4M196.1 51.6h4.7v23.5h9.4M238.5 53.9h-9.5v21.2h-4.7M238.5 46.9h-11.8v25.8h-2.4M26.8 63.3h2.4M26.8 75.1h2.4M40.9 75.1v4.7h14.1M40.9 63.3h2.4v14.1h11.7M83.2 75.1h-2.3v7h-11.8"/>
<path d="M83.2 68h-4.7v11.8h-9.4M83.2 61h-7v16.4h-7.1M104.4 63.3h2.4M104.4 75.1h2.4M118.5 75.1v4.7h14.1M118.5 63.3h2.4v14.1h11.7M160.9 75.1h-2.4v7h-11.8M160.9 68h-4.7v11.8h-9.5M160.9 61h-7.1v16.4h-7.1M182 63.3h2.4M182 75.1h2.4M196.1 75.1v4.7h14.1"/>
<path d="M196.1 63.3h2.4v14.1h11.7M238.5 75.1h-2.4v7h-11.8M238.5 68h-4.7v11.8h-9.5M238.5 61h-7.1v16.4h-7.1M259.6 61h11.8v2.3M259.6 70.4h11.8M26.8 86.8h2.4M26.8 98.6h2.4M55 86.8h-4.7v23.5h-9.4M55 84.5h-7v14.1h-7.1M55 82.1h-9.4v4.7h-4.7M69.1 86.8h14.1v2.4"/>
<path d="M83.2 82.1v2.4h-14.1M104.4 86.8h2.4M104.4 98.6h2.4M132.6 86.8h-4.7v23.5h-9.4M132.6 84.5h-7v14.1h-7.1M132.6 82.1h-9.4v4.7h-4.7M146.7 86.8h14.2v2.4M160.9 82.1v2.4h-14.2M182 86.8h2.4M182 98.6h2.4M210.2 86.8h-4.7v23.5h-9.4M210.2 84.5h-7v14.1h-7.1"/>
<path d="M210.2 82.1h-9.4v4.7h-4.7M224.3 86.8h14.2v2.4M238.5 82.1v2.4h-14.2M26.8 110.3h2.4M104.4 110.3h2.4M182 110.3h2.4M224.3 105.6h4.7v2.4M229 112.7v4.7h-4.7M245.5 108h4.7M48 124.4h4.7v2.4M52.7 131.5v4.7h-4.7M69.1 131.5v7h7.1"/>
<path d="M69.1 126.8h16.5M139.7 124.4h4.7v2.4M144.4 131.5v4.7h-4.7M160.9 126.8h4.7M224.3 122.1h4.7v2.3M224.3 138.5h4.7v2.4M229 129.1v4.7h-4.7M245.5 124.4h4.7M48 140.9h4.7v2.3M48 157.3h4.7v2.3M52.7 147.9v4.7h-4.7M69.1 147.9v7h7.1"/>
<path d="M69.1 143.2h16.5M69.1 159.6h16.5M139.7 140.9h4.7v2.3M139.7 157.3h4.7v2.3M144.4 147.9v4.7h-4.7M160.9 143.2h4.7M160.9 159.6h4.7M224.3 154.9h4.7v2.4M229 145.5v4.7h-4.7M245.5 140.9h4.7M245.5 157.3h4.7M48 173.7h4.7v2.4"/>
<path d="M52.7 164.3v4.7h-4.7M69.1 164.3v7.1h7.1M69.1 176.1h16.5M139.7 173.7h4.7v2.4M144.4 164.3v4.7h-4.7M160.9 176.1h4.7M229 162v4.7h-4.7M52.7 180.8v4.7h-4.7M69.1 180.8v7h7.1M144.4 180.8v4.7h-4.7"/>
</g>
<g fill="#00f" stroke="#00f" stroke-width=".23">
<path d="M232.6 109.1h3.7l-1.8 1.9z"/>
<path d="M238.2 108.4h.5v.5z"/>
<path d="M238.2 109.6h.5v.5z"/>
<path d="M241.5 111.7v.7h-.7z"/>
<path d="M232.6 125.6h3.7l-1.8 1.9z"/>
<path d="M238.2 124.9h.5v.4z"/>
<path d="M238.2 126.1h.5v.4z"/>
<path d="M241.5 128.2v.7h-.7z"/>
<path d="M232.6 142h3.7l-1.8 1.9z"/>
<path d="M238.2 141.3h.5v.5z"/>
<path d="M238.2 142.5h.5v.5z"/>
<path d="M241.5 144.6v.7h-.7z"/>
<path d="M232.6 158.5h3.7l-1.8 1.8z"/>
<path d="M238.2 157.8h.5v.4z"/>
<path d="M238.2 158.9h.5v.5z"/>
<path d="M240.8 161.8l.7-.7v.7z"/>
<path d="M56.2 127.9h3.8l-1.9 1.9z"/>
<path d="M61.8 127.2h.5v.5z"/>
<path d="M61.8 128.4h.5v.5z"/>
<path d="M65.1 130.5v.7h-.7z"/>
<path d="M56.2 144.4h3.8l-1.9 1.9z"/>
<path d="M61.8 143.7h.5v.4z"/>
<path d="M61.8 144.8h.5v.5z"/>
<path d="M65.1 147v.7h-.7z"/>
<path d="M56.2 160.8h3.8l-1.9 1.9z"/>
<path d="M61.8 160.1h.5v.5z"/>
<path d="M61.8 161.3h.5v.5z"/>
<path d="M65.1 163.4v.7h-.7z"/>
<path d="M56.2 177.3h3.8l-1.9 1.8z"/>
<path d="M61.8 176.5h.5v.5z"/>
<path d="M61.8 177.7h.5v.5z"/>
<path d="M64.4 180.5l.7-.7v.7z"/>
<path d="M147.9 127.9h3.8l-1.9 1.9z"/>
<path d="M153.6 127.2h.4v.5z"/>
<path d="M153.6 128.4h.4v.5z"/>
<path d="M156.9 130.5v.7h-.7z"/>
<path d="M147.9 144.4h3.8l-1.9 1.9z"/>
<path d="M153.6 143.7h.4v.4z"/>
<path d="M153.6 144.8h.4v.5z"/>
<path d="M156.9 147v.7h-.7z"/>
<path d="M147.9 160.8h3.8l-1.9 1.9z"/>
<path d="M153.6 160.1h.4v.5z"/>
<path d="M153.6 161.3h.4v.5z"/>
<path d="M156.9 163.4v.7h-.7z"/>
<path d="M147.9 177.3h3.8l-1.9 1.8z"/>
<path d="M153.6 176.5h.4v.5z"/>
<path d="M153.6 177.7h.4v.5z"/>
<path d="M156.9 179.8v.7h-.7z"/>
<path d="M73.8 133.8l2.4-2.3 2.3 2.3z"/>
<path d="M73.8 150.2l2.4-2.3 2.3 2.3z"/>
<path d="M73.8 166.7l2.4-2.4 2.3 2.4z"/>
<path d="M73.8 183.1l2.4-2.3 2.3 2.3z"/>
<path d="M232.6 111.3h3.7v.2h-3.7z" fill-rule="evenodd"/>
<path d="M239.9 108.7h.2v3.3h-.2z" fill-rule="evenodd"/>
<path d="M232.6 127.7h3.7v.2h-3.7z" fill-rule="evenodd"/>
<path d="M239.9 125.1h.2v3.3h-.2z" fill-rule="evenodd"/>
<path d="M232.6 144.1h3.7v.3h-3.7z" fill-rule="evenodd"/>
<path d="M239.9 141.6h.2v3.2h-.2z" fill-rule="evenodd"/>
<path d="M232.6 160.6h3.7v.2h-3.7z" fill-rule="evenodd"/>
<path d="M239.9 158h.2v3.3h-.2z" fill-rule="evenodd"/>
<path d="M56.2 130h3.8v.3h-3.8z" fill-rule="evenodd"/>
<path d="M63.5 127.5h.2v3.3h-.2z" fill-rule="evenodd"/>
<path d="M56.2 146.5h3.8v.2h-3.8z" fill-rule="evenodd"/>
<path d="M63.5 143.9h.2v3.3h-.2z" fill-rule="evenodd"/>
<path d="M56.2 162.9h3.8v.3h-3.8z" fill-rule="evenodd"/>
<path d="M63.5 160.3h.2v3.3h-.2z" fill-rule="evenodd"/>
<path d="M56.2 179.4h3.8v.2h-3.8z" fill-rule="evenodd"/>
<path d="M63.5 176.8h.2v3.3h-.2z" fill-rule="evenodd"/>
<path d="M147.9 130h3.8v.3h-3.8z" fill-rule="evenodd"/>
<path d="M155.2 127.5h.2v3.3h-.2z" fill-rule="evenodd"/>
<path d="M147.9 146.5h3.8v.2h-3.8z" fill-rule="evenodd"/>
<path d="M155.2 143.9h.2v3.3h-.2z" fill-rule="evenodd"/>
<path d="M147.9 162.9h3.8v.3h-3.8z" fill-rule="evenodd"/>
<path d="M155.2 160.3h.2v3.3h-.2z" fill-rule="evenodd"/>
<path d="M147.9 179.4h3.8v.2h-3.8z" fill-rule="evenodd"/>
<path d="M155.2 176.8h.2v3.3h-.2z" fill-rule="evenodd"/>
<path d="M73.8 131.2h4.7v.3h-4.7z" fill-rule="evenodd"/>
<path d="M73.8 147.7h4.7v.2h-4.7z" fill-rule="evenodd"/>
<path d="M73.8 164.1h4.7v.2h-4.7z" fill-rule="evenodd"/>
<path d="M73.8 180.5h4.7v.3h-4.7z" fill-rule="evenodd"/>
</g>
<g fill="#800000" stroke="#800000" stroke-width=".21">
<circle cx="224.3" cy="117.4" r=".47"/>
<circle cx="250.2" cy="108" r=".47"/>
<circle cx="224.3" cy="133.8" r=".47"/>
<circle cx="250.2" cy="124.4" r=".47"/>
<circle cx="224.3" cy="150.2" r=".47"/>
<circle cx="250.2" cy="140.8" r=".47"/>
<circle cx="224.3" cy="166.7" r=".47"/>
<circle cx="250.2" cy="157.3" r=".47"/>
<circle cx="48" cy="136.2" r=".47"/>
<circle cx="48" cy="152.6" r=".47"/>
<circle cx="48" cy="169" r=".47"/>
<circle cx="48" cy="185.5" r=".47"/>
<circle cx="262" cy="108" r=".47"/>
<circle cx="262" cy="124.4" r=".47"/>
<circle cx="262" cy="140.8" r=".47"/>
<circle cx="262" cy="157.3" r=".47"/>
<circle cx="259.6" cy="61" r=".47"/>
<circle cx="259.6" cy="70.4" r=".47"/>
<circle cx="250.2" cy="39.9" r=".47"/>
<circle cx="250.2" cy="49.3" r=".47"/>
<circle cx="257.3" cy="39.9" r=".47"/>
<circle cx="48" cy="124.4" r=".47"/>
<circle cx="48" cy="140.8" r=".47"/>
<circle cx="48" cy="157.3" r=".47"/>
<circle cx="48" cy="173.7" r=".47"/>
<circle cx="224.3" cy="105.6" r=".47"/>
<circle cx="224.3" cy="122.1" r=".47"/>
<circle cx="224.3" cy="138.5" r=".47"/>
<circle cx="224.3" cy="154.9" r=".47"/>
<circle cx="139.7" cy="136.2" r=".47"/>
<circle cx="139.7" cy="124.4" r=".47"/>
<circle cx="165.6" cy="126.8" r=".47"/>
<circle cx="177.3" cy="126.8" r=".47"/>
<circle cx="139.7" cy="152.6" r=".47"/>
<circle cx="139.7" cy="140.8" r=".47"/>
<circle cx="165.6" cy="143.2" r=".47"/>
<circle cx="177.3" cy="143.2" r=".47"/>
<circle cx="139.7" cy="169" r=".47"/>
<circle cx="139.7" cy="157.3" r=".47"/>
<circle cx="165.6" cy="159.6" r=".47"/>
<circle cx="177.3" cy="159.6" r=".47"/>
<circle cx="139.7" cy="185.5" r=".47"/>
<circle cx="139.7" cy="173.7" r=".47"/>
<circle cx="165.6" cy="176.1" r=".47"/>
<circle cx="177.3" cy="176.1" r=".47"/>
<circle cx="97.4" cy="126.8" r=".47"/>
<circle cx="97.4" cy="143.2" r=".47"/>
<circle cx="97.4" cy="159.6" r=".47"/>
<circle cx="97.4" cy="176.1" r=".47"/>
<circle cx="85.6" cy="126.8" r=".47"/>
<circle cx="76.2" cy="126.8" r=".47"/>
<circle cx="69.1" cy="138.5" r=".47"/>
<circle cx="85.6" cy="143.2" r=".47"/>
<circle cx="76.2" cy="143.2" r=".47"/>
<circle cx="69.1" cy="154.9" r=".47"/>
<circle cx="85.6" cy="159.6" r=".47"/>
<circle cx="76.2" cy="159.6" r=".47"/>
<circle cx="85.6" cy="176.1" r=".47"/>
<circle cx="76.2" cy="176.1" r=".47"/>
<circle cx="69.1" cy="187.8" r=".47"/>
<circle cx="69.1" cy="171.4" r=".47"/>
</g>
<text font-size="3.8" fill="#000080" x="203.2" y="177.5">FX2N-48MR-DB2</text>
<text font-size="2.5" fill="#000080" x="222" y="184.8">http://liheming.jimdo.com</text>
<g font-size="2.1">
<text x="46.1" y="22.9">1</text>
<text x="113.6" y="22.9">2</text>
<text x="181.1" y="22.9">3</text>
<text x="248.6" y="22.9">4</text>
<text x="14.3" y="42.8">D</text>
<text x="280.1" y="42.8">D</text>
<text x="58.8" y="71">1</text>
<text x="63.2" y="71">18</text>
<text x="136.4" y="71">1</text>
<text x="140.9" y="71">18</text>
<text x="214" y="71">1</text>
<text x="218.4" y="71">18</text>
<text x="58.8" y="73.3">2</text>
<text x="58.8" y="75.7">3</text>
<text x="63.2" y="75.7">16</text>
<text x="63.2" y="73.3">17</text>
<text x="136.4" y="73.3">2</text>
<text x="136.4" y="75.7">3</text>
<text x="140.9" y="75.7">16</text>
<text x="140.9" y="73.3">17</text>
<text x="214" y="73.3">2</text>
<text x="214" y="75.7">3</text>
<text x="218.4" y="75.7">16</text>
<text x="218.4" y="73.3">17</text>
<text x="58.8" y="78.1">4</text>
<text x="58.8" y="80.4">5</text>
<text x="58.8" y="82.7">6</text>
<text x="63.2" y="82.7">13</text>
<text x="63.2" y="80.4">14</text>
<text x="63.2" y="78.1">15</text>
<text x="136.4" y="78.1">4</text>
<text x="136.4" y="80.4">5</text>
<text x="136.4" y="82.7">6</text>
<text x="140.9" y="82.7">13</text>
<text x="140.9" y="80.4">14</text>
<text x="140.9" y="78.1">15</text>
<text x="214" y="78.1">4</text>
<text x="214" y="80.4">5</text>
<text x="214" y="82.7">6</text>
<text x="218.4" y="82.7">13</text>
<text x="218.4" y="80.4">14</text>
<text x="218.4" y="78.1">15</text>
<text x="14.3" y="87.5">C</text>
<text x="58.8" y="85.1">7</text>
<text x="58.8" y="87.5">8</text>
<text x="58.8" y="89.8">9</text>
<text x="63.2" y="89.8">10</text>
<text x="63.2" y="87.5">11</text>
<text x="63.2" y="85.1">12</text>
<text x="136.4" y="85.1">7</text>
<text x="136.4" y="87.5">8</text>
<text x="136.4" y="89.8">9</text>
<text x="140.9" y="89.8">10</text>
<text x="140.9" y="87.5">11</text>
<text x="140.9" y="85.1">12</text>
<text x="214" y="85.1">7</text>
<text x="214" y="87.5">8</text>
<text x="214" y="89.8">9</text>
<text x="218.4" y="89.8">10</text>
<text x="218.4" y="87.5">11</text>
<text x="218.4" y="85.1">12</text>
<text x="280.1" y="87.5">C</text>
<text x="14.3" y="132.1">B</text>
<text x="280.1" y="132.1">B</text>
<text x="14.3" y="176.7">A</text>
<text x="197.3" y="175.5">Title</text>
<text x="280.1" y="176.7">A</text>
<text x="197.3" y="182.6">Size</text>
<text x="209" y="182.6">Number</text>
<text x="256.1" y="182.6">Revision</text>
<text x="197.3" y="189.6">Date:</text>
<text x="197.3" y="192">File:</text>
<text x="198.5" y="186.1">A4</text>
<text x="207.9" y="189.6">6-Jan-2012</text>
<text x="207.9" y="192">D:\变频器\tu20111110\PLC人机图纸.ddb</text>
<text x="244.3" y="189.6">Sheet</text>
<text x="244.3" y="192">Drawn By:</text>
<text x="250.9" y="189.6">of</text>
<text x="46.1" y="196.6">1</text>
<text x="113.6" y="196.6">2</text>
<text x="181.1" y="196.6">3</text>
<text x="248.6" y="196.6">4</text>
</g>
<g font-size="2.1" fill="#800000">
<text x="21.7" y="28.7">Y0</text>
<text x="98" y="28.7">Y10</text>
<text x="175.7" y="28.7">Y20</text>
<text x="21.7" y="40.5">Y1</text>
<text x="93.4" y="36.9">P24</text>
<text x="98" y="40.5">Y11</text>
<text x="170.9" y="36.9">P24</text>
<text x="175.7" y="40.5">Y21</text>
<text x="248.6" y="36.9">P24 C69</text>
<text x="21.7" y="52.2">Y2</text>
<text x="98" y="52.2">Y12</text>
<text x="175.7" y="52.2">Y22</text>
<text x="258" y="58.1">+5V</text>
<text x="21.7" y="63.9">Y3</text>
<text x="98" y="63.9">Y13</text>
<text x="175.7" y="63.9">Y23</text>
<text x="21.7" y="75.7">Y4</text>
<text x="98" y="75.7">Y14</text>
<text x="175.7" y="75.7">Y24</text>
<text x="21.7" y="87.5">Y5</text>
<text x="72" y="89.8">P24</text>
<text x="98" y="87.5">Y15</text>
<text x="149.6" y="89.8">P24</text>
<text x="175.7" y="87.5">Y25</text>
<text x="227.2" y="89.8">P24</text>
<text x="21.7" y="99.2">Y6</text>
<text x="98" y="99.2">Y16</text>
<text x="175.7" y="99.2">Y26</text>
<text x="217.1" y="106.2">+24V</text>
<text x="21.7" y="110.9">Y7</text>
<text x="98" y="110.9">Y17</text>
<text x="175.7" y="110.9">Y27</text>
<text x="264.8" y="108.6">X24'</text>
<text x="206.2" y="118">X24</text>
<text x="40.7" y="125">+24V</text>
<text x="132.4" y="125">+24V</text>
<text x="217.1" y="122.7">+24V</text>
<text x="253.1" y="120.3">+5V</text>
<text x="264.8" y="125">X25'</text>
<text x="100.2" y="127.4">X14'</text>
<text x="180.2" y="127.4">X20'</text>
<text x="29.9" y="136.8">X14</text>
<text x="121.6" y="136.8">X20</text>
<text x="206.2" y="134.4">X25</text>
<text x="253.1" y="136.8">+5V</text>
<text x="40.7" y="141.5">+24V</text>
<text x="88.4" y="139.1">+5V</text>
<text x="100.2" y="143.8">X15'</text>
<text x="132.4" y="141.5">+24V</text>
<text x="168.4" y="139.1">+5V</text>
<text x="180.2" y="143.8">X21'</text>
<text x="217.1" y="139.1">+24V</text>
<text x="264.8" y="141.5">X26'</text>
<text x="29.9" y="153.2">X15</text>
<text x="88.4" y="155.5">+5V</text>
<text x="121.6" y="153.2">X21</text>
<text x="168.4" y="155.5">+5V</text>
<text x="206.2" y="150.9">X26</text>
<text x="217.1" y="155.5">+24V</text>
<text x="253.1" y="153.2">+5V</text>
<text x="40.7" y="157.9">+24V</text>
<text x="100.2" y="160.3">X16'</text>
<text x="132.4" y="157.9">+24V</text>
<text x="180.2" y="160.3">X22'</text>
<text x="264.8" y="157.9">X27'</text>
<text x="206.2" y="167.3">X27</text>
<text x="29.9" y="169.6">X16</text>
<text x="88.4" y="172">+5V</text>
<text x="121.6" y="169.6">X22</text>
<text x="168.4" y="172">+5V</text>
<text x="253.1" y="169.6">+5V</text>
<text x="40.7" y="174.3">+24V</text>
<text x="100.2" y="176.7">X17'</text>
<text x="132.4" y="174.3">+24V</text>
<text x="180.2" y="176.7">X23'</text>
<text x="29.9" y="186.1">X17</text>
<text x="88.4" y="188.4">+5V</text>
<text x="121.6" y="186.1">X23</text>
<text x="168.4" y="188.4">+5V</text>
</g>
<g font-size="2.1" fill="#000080">
<text x="31.5" y="26.9">RA37</text>
<text x="109.1" y="26.9">RA39</text>
<text x="186.7" y="26.9">RA41</text>
<text x="31.5" y="30.3">4.7K</text>
<text x="109.1" y="30.3">4.7K</text>
<text x="186.7" y="30.3">4.7K</text>
<text x="31.5" y="38.6">RA37</text>
<text x="88" y="41.7">RY1</text>
<text x="109.1" y="38.6">RA39</text>
<text x="165.5" y="41.7">RY9</text>
<text x="186.7" y="38.6">RA41</text>
<text x="243.2" y="41.7">RY17</text>
<text x="31.5" y="42.1">4.7K</text>
<text x="109.1" y="42.1">4.7K</text>
<text x="186.7" y="42.1">4.7K</text>
<text x="252.3" y="43.8">0.1</text>
<text x="252.3" y="46.3">C61</text>
<text x="31.5" y="50.3">RA37</text>
<text x="31.5" y="53.9">4.7K</text>
<text x="88" y="48.7">RY2</text>
<text x="109.1" y="50.3">RA39</text>
<text x="109.1" y="53.9">4.7K</text>
<text x="165.5" y="48.7">RY10</text>
<text x="186.7" y="50.3">RA41</text>
<text x="186.7" y="53.9">4.7K</text>
<text x="243.2" y="48.7">RY18</text>
<text x="252.3" y="53.4">0.1</text>
<text x="88" y="55.7">RY3</text>
<text x="165.5" y="55.7">RY11</text>
<text x="243.2" y="55.7">RY19</text>
<text x="31.5" y="62.1">RA37</text>
<text x="31.5" y="65.6">4.7K</text>
<text x="88" y="62.8">RY4</text>
<text x="109.1" y="62.1">RA39</text>
<text x="109.1" y="65.6">4.7K</text>
<text x="165.5" y="62.8">RY12</text>
<text x="186.7" y="62.1">RA41</text>
<text x="186.7" y="65.6">4.7K</text>
<text x="243.2" y="62.8">RY20</text>
<text x="262" y="64.6">C58</text>
<text x="59.8" y="67.5">IC20</text>
<text x="88" y="69.8">RY5</text>
<text x="137.3" y="67.5">IC21</text>
<text x="165.5" y="69.8">RY13</text>
<text x="215" y="67.5">IC22</text>
<text x="243.2" y="69.8">RY21</text>
<text x="262" y="66.7">10u/16V</text>
<text x="273.7" y="67">C59</text>
<text x="273.7" y="69.1">0.1</text>
<text x="31.5" y="73.8">RA38</text>
<text x="31.5" y="77.3">4.7K</text>
<text x="88" y="76.9">RY6</text>
<text x="109.1" y="73.8">RA40</text>
<text x="109.1" y="77.3">4.7K</text>
<text x="165.5" y="76.9">RY14</text>
<text x="186.7" y="73.8">RA42</text>
<text x="186.7" y="77.3">4.7K</text>
<text x="243.2" y="76.9">RY22</text>
<text x="88" y="83.9">RY7</text>
<text x="165.5" y="83.9">RY15</text>
<text x="243.2" y="83.9">RY23</text>
<text x="31.5" y="85.5">RA38</text>
<text x="31.5" y="89.1">4.7K</text>
<text x="109.1" y="85.5">RA40</text>
<text x="109.1" y="89.1">4.7K</text>
<text x="186.7" y="85.5">RA42</text>
<text x="186.7" y="89.1">4.7K</text>
<text x="57.4" y="93.3">TD62083F</text>
<text x="88" y="90.9">RY8</text>
<text x="135" y="93.3">TD62083F</text>
<text x="165.5" y="90.9">RY16</text>
<text x="212.6" y="93.3">TD62083F</text>
<text x="243.2" y="90.9">RY24</text>
<text x="31.5" y="97.3">RA38</text>
<text x="31.5" y="100.9">4.7K</text>
<text x="109.1" y="97.3">RA40</text>
<text x="109.1" y="100.9">4.7K</text>
<text x="186.7" y="97.3">RA42</text>
<text x="186.7" y="100.9">4.7K</text>
<text x="235.9" y="105.8">IC2</text>
<text x="252.6" y="106.7">RA22</text>
<text x="31.5" y="109.1">RA38</text>
<text x="31.5" y="112.5">4.7K</text>
<text x="109.1" y="109.1">RA40</text>
<text x="109.1" y="112.5">4.7K</text>
<text x="186.7" y="109.1">RA42</text>
<text x="186.7" y="112.5">4.7K</text>
<text x="225" y="109.5">RA6</text>
<text x="225" y="111.6">560R</text>
<text x="252.6" y="110.3">390K</text>
<text x="264.3" y="111.6">C13</text>
<text x="264.3" y="113.7">0.033</text>
<text x="215" y="116.1">R21</text>
<text x="215" y="119.6">4.3K</text>
<text x="235.9" y="115.8">PS2805</text>
<text x="251" y="114.2">RA14</text>
<text x="251" y="116.3">7.5K</text>
<text x="59.5" y="124.6">IC15-1</text>
<text x="88" y="125.5">RA20</text>
<text x="151.2" y="124.6">IC2</text>
<text x="167.9" y="125.5">RA21</text>
<text x="225" y="125.9">RA6</text>
<text x="235.9" y="122.2">IC3</text>
<text x="252.6" y="123.1">RA22</text>
<text x="48.7" y="128.3">RA4</text>
<text x="48.7" y="130.4">560R</text>
<text x="88" y="129">4.7K</text>
<text x="99.7" y="130.4">C5</text>
<text x="140.4" y="128.3">RA5</text>
<text x="140.4" y="130.4">560R</text>
<text x="167.9" y="129">390K</text>
<text x="179.7" y="130.4">C9</text>
<text x="225" y="128">560R</text>
<text x="251" y="130.7">RA14</text>
<text x="252.6" y="126.7">390K</text>
<text x="264.3" y="128">C14</text>
<text x="264.3" y="130.1">0.033</text>
<text x="38.6" y="134.9">R13</text>
<text x="59.5" y="134.6">PS2805</text>
<text x="78.6" y="137.7">D7</text>
<text x="86.3" y="133">RA12</text>
<text x="86.3" y="135.1">7.5K</text>
<text x="99.7" y="132.5">681</text>
<text x="130.3" y="134.9">R17</text>
<text x="151.2" y="134.6">PS2805</text>
<text x="166.3" y="133">RA13</text>
<text x="166.3" y="135.1">7.5K</text>
<text x="179.7" y="132.5">0.033</text>
<text x="215" y="132.5">R22</text>
<text x="215" y="136.1">4.3K</text>
<text x="235.9" y="132.3">PS2805</text>
<text x="251" y="132.8">7.5K</text>
<text x="38.6" y="138.4">4.3K</text>
<text x="59.5" y="141">IC15-2</text>
<text x="78.6" y="140.1">DAP202K</text>
<text x="88" y="141.9">RA20</text>
<text x="130.3" y="138.4">4.3K</text>
<text x="151.2" y="141">IC3</text>
<text x="167.9" y="141.9">RA21</text>
<text x="225" y="142.4">RA6</text>
<text x="235.9" y="138.6">IC4</text>
<text x="252.6" y="139.5">RA22</text>
<text x="252.6" y="143.1">390K</text>
<text x="48.7" y="144.7">RA4</text>
<text x="48.7" y="146.8">560R</text>
<text x="86.3" y="149.5">RA12</text>
<text x="88" y="145.5">4.7K</text>
<text x="99.7" y="146.8">C6</text>
<text x="99.7" y="148.9">681</text>
<text x="140.4" y="144.7">RA5</text>
<text x="140.4" y="146.8">560R</text>
<text x="166.3" y="149.5">RA13</text>
<text x="167.9" y="145.5">390K</text>
<text x="179.7" y="146.8">C10</text>
<text x="179.7" y="148.9">0.033</text>
<text x="215" y="148.9">R23</text>
<text x="225" y="144.5">560R</text>
<text x="235.9" y="148.8">PS2805</text>
<text x="251" y="147.1">RA14</text>
<text x="251" y="149.2">7.5K</text>
<text x="264.3" y="144.5">C15</text>
<text x="264.3" y="146.7">0.033</text>
<text x="38.6" y="151.3">R14</text>
<text x="38.6" y="154.9">4.3K</text>
<text x="59.5" y="151.1">PS2805</text>
<text x="86.3" y="151.6">7.5K</text>
<text x="130.3" y="151.3">R18</text>
<text x="130.3" y="154.9">4.3K</text>
<text x="151.2" y="151.1">PS2805</text>
<text x="166.3" y="151.6">7.5K</text>
<text x="215" y="152.5">4.3K</text>
<text x="235.9" y="155">IC5</text>
<text x="48.7" y="161.2">RA4</text>
<text x="59.5" y="157.4">IC15-3</text>
<text x="88" y="158.3">RA20</text>
<text x="88" y="161.9">4.7K</text>
<text x="140.4" y="161.2">RA5</text>
<text x="151.2" y="157.4">IC4</text>
<text x="167.9" y="158.3">RA21</text>
<text x="167.9" y="161.9">390K</text>
<text x="225" y="158.8">RA6</text>
<text x="225" y="161">560R</text>
<text x="252.6" y="156.1">RA22</text>
<text x="252.6" y="159.5">390K</text>
<text x="264.3" y="161">C16</text>
<text x="38.6" y="167.7">R15</text>
<text x="48.7" y="163.3">560R</text>
<text x="59.5" y="167.5">PS2805</text>
<text x="86.3" y="165.9">RA12</text>
<text x="86.3" y="168">7.5K</text>
<text x="99.7" y="163.3">C7</text>
<text x="99.7" y="165.5">681</text>
<text x="130.3" y="167.7">R19</text>
<text x="140.4" y="163.3">560R</text>
<text x="151.2" y="167.5">PS2805</text>
<text x="166.3" y="165.9">RA13</text>
<text x="166.3" y="168">7.5K</text>
<text x="179.7" y="163.3">C11</text>
<text x="179.7" y="165.5">0.033</text>
<text x="215" y="165.5">R24</text>
<text x="235.9" y="165.2">PS2805</text>
<text x="251" y="163.5">RA14</text>
<text x="251" y="165.6">7.5K</text>
<text x="264.3" y="163.1">0.033</text>
<text x="38.6" y="171.3">4.3K</text>
<text x="59.5" y="173.8">IC15-4</text>
<text x="78.6" y="170.6">D8</text>
<text x="78.6" y="172.9">DAP202K</text>
<text x="130.3" y="171.3">4.3K</text>
<text x="151.2" y="173.8">IC5</text>
<text x="215" y="168.9">4.3K</text>
<text x="48.7" y="177.6">RA4</text>
<text x="48.7" y="179.8">560R</text>
<text x="88" y="174.8">RA20</text>
<text x="88" y="178.3">4.7K</text>
<text x="99.7" y="179.8">C8</text>
<text x="140.4" y="177.6">RA5</text>
<text x="140.4" y="179.8">560R</text>
<text x="167.9" y="174.8">RA21</text>
<text x="167.9" y="178.3">390K</text>
<text x="179.7" y="179.8">C12</text>
<text x="38.6" y="184.2">R16</text>
<text x="59.5" y="184">PS2805</text>
<text x="86.3" y="182.3">RA12</text>
<text x="86.3" y="184.4">7.5K</text>
<text x="99.7" y="181.9">681</text>
<text x="130.3" y="184.2">R20</text>
<text x="151.2" y="184">PS2805</text>
<text x="166.3" y="182.3">RA13</text>
<text x="166.3" y="184.4">7.5K</text>
<text x="179.7" y="181.9">0.033</text>
<text x="264.3" y="184.9">V1.0</text>
<text x="38.6" y="187.7">4.3K</text>
<text x="130.3" y="187.7">4.3K</text>
<text x="264.3" y="189.6">2/3</text>
<text x="264.3" y="192">李和明</text>
</g>
</svg>
